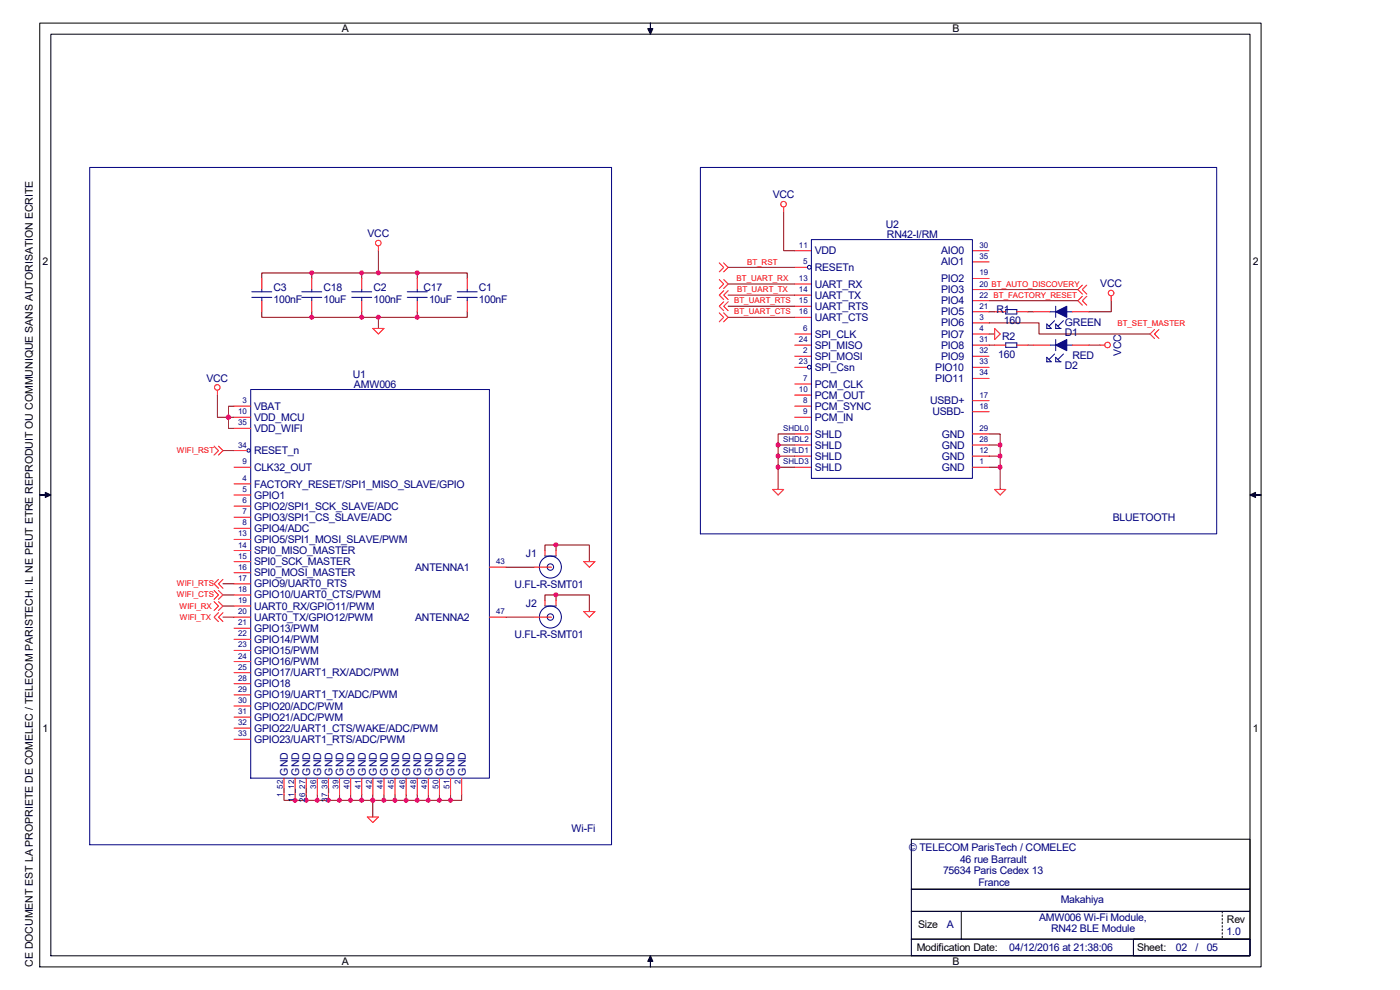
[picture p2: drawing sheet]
<svg xmlns="http://www.w3.org/2000/svg" width="297mm" height="210mm" viewBox="0 0 297 210" stroke-linecap="round" stroke-linejoin="round" font-family="sans-serif">
<g fill="none" stroke="#800000" stroke-width=".21">
<path d="M55.5 59.1v-1.2h43.6v1.2M66.1 57.9v1.2M76.7 57.9v1.2M80.3 53.2v4.7M88.5 57.9v1.2M154.5 56.7h14.1M166.3 44.9v8.3h2.3M55.5 66.1v1.2h43.6v-1.2M66.1 66.1v1.2M76.7 66.1v1.2M80.3 67.3v2.4M88.5 66.1v1.2"/>
<path d="M154.5 62.6h14.1M154.5 65h14.1M154.5 60.3h14.1M154.5 67.3h14.1M209.8 68.5h10.6v2.4h23.6M209.8 73.2h1.2M209.8 66.1h1.2M209.8 70.9h1.2M209.8 63.8h18.9M209.8 61.4h18.9M218.1 73.2h1.2M218.1 66.1h1.2"/>
<path d="M231 73.2h2.4M235.7 63.8v2.3h-4.7M46.1 83.8v4.7h3.6M47.3 95.6h2.4M49.7 86.2h-1.2v4.7h1.2M165.1 94.4h3.5M165.1 96.8h3.5M165.1 99.1h3.5M168.6 92.1h-3.5v11.7M209.8 92.1h2.4v11.7M209.8 94.4h2.4M209.8 96.8h2.4"/>
<path d="M209.8 99.1h2.4M115.6 116.8v-1.2h9.4v3.5M118 115.6v1.2M47.3 128.6h2.4M47.3 130.9h2.4M47.3 126.2h2.4M47.3 123.9h2.4M107.4 120.3h5.9M107.4 130.9h5.9M115.6 127.4v-1.2h9.4v3.5M118 126.2v1.2M60.3 168.6v1.2h37.6v-1.2"/>
<path d="M62.6 168.6v1.2M65 168.6v1.2M67.3 168.6v1.2M69.7 168.6v1.2M72 168.6v1.2M74.4 168.6v1.2M76.7 168.6v1.2M79.1 168.6v4.7M81.5 168.6v1.2M83.8 168.6v1.2M86.2 168.6v1.2M88.5 168.6v1.2"/>
<path d="M90.9 168.6v1.2M93.2 168.6v1.2M95.6 168.6v1.2"/>
</g>
<g fill="#f0f" stroke="#f0f" stroke-width=".21">
<circle cx="95.6" cy="169.8" r=".45"/>
<circle cx="93.2" cy="169.8" r=".45"/>
<circle cx="62.6" cy="169.8" r=".45"/>
<circle cx="64.9" cy="169.8" r=".45"/>
<circle cx="67.3" cy="169.8" r=".45"/>
<circle cx="69.7" cy="169.8" r=".45"/>
<circle cx="90.9" cy="169.8" r=".45"/>
<circle cx="88.5" cy="169.8" r=".45"/>
<circle cx="86.1" cy="169.8" r=".45"/>
<circle cx="83.8" cy="169.8" r=".45"/>
<circle cx="72" cy="169.8" r=".45"/>
<circle cx="74.4" cy="169.8" r=".45"/>
<circle cx="76.7" cy="169.8" r=".45"/>
<circle cx="81.4" cy="169.8" r=".45"/>
<circle cx="79.1" cy="169.8" r=".45"/>
<circle cx="117.9" cy="115.6" r=".45"/>
<circle cx="212.2" cy="94.4" r=".45"/>
<circle cx="212.2" cy="96.7" r=".45"/>
<circle cx="212.2" cy="99.1" r=".45"/>
<circle cx="117.9" cy="126.2" r=".45"/>
<circle cx="165.1" cy="99.1" r=".45"/>
<circle cx="165.1" cy="94.4" r=".45"/>
<circle cx="165.1" cy="96.7" r=".45"/>
<circle cx="48.5" cy="88.5" r=".45"/>
<circle cx="66.1" cy="57.9" r=".45"/>
<circle cx="76.7" cy="57.9" r=".45"/>
<circle cx="88.5" cy="57.9" r=".45"/>
<circle cx="80.3" cy="57.9" r=".45"/>
<circle cx="66.1" cy="67.3" r=".45"/>
<circle cx="76.7" cy="67.3" r=".45"/>
<circle cx="88.5" cy="67.3" r=".45"/>
<circle cx="80.3" cy="67.3" r=".45"/>
</g>
<g fill="#000" stroke="#000" stroke-width=".21">
<path d="M138 4.9v1.2h.5l-.5 1.2-.6-1.2h.6z" fill-rule="evenodd"/>
<path d="M8.4 105h1.2v-.6l1.2 .6-1.2 .5v-.5z" fill-rule="evenodd"/>
<path d="M265.2 105l1.2-.6v.6h1.1h-1.1v.5z" fill-rule="evenodd"/>
<path d="M138 202.8l.5 1.1h-.5v1.2v-1.2h-.6z" fill-rule="evenodd"/>
</g>
<g fill="none" stroke="#000" stroke-width=".21">
<path d="M8.4 4.9h259.1v200.2h-259.1zM10.8 7.3h254.4v195.5h-254.4zM193.3 178h71.9v10.6h-71.9zM193.3 199.2h71.9v3.6h-71.9zM193.3 188.6h71.9v4.7h-71.9zM193.3 193.3h71.9v5.9h-71.9zM203.9 193.3v5.9M240.5 199.2h24.7v3.6h-24.7zM259.3 193.3v.4M259.3 194.1v.3M259.3 194.8v.4M259.3 195.6v.3"/>
<path d="M259.3 196.4v.3M259.3 197.1v.3M259.3 197.9v.3M259.3 198.6v.3"/>
</g>
<g fill="none" stroke="#000080" stroke-width=".21">
<path d="M19 35.5h110.7v143.7h-110.7zM148.6 35.5h109.5v77.8h-109.5zM172.1 50.8h34.2v50.7h-34.2zM53.4 61.9h4.3M53.4 63.1h4.3M55.5 61.4v.5M55.5 63.1v.7M64 61.9h4.3M64 63.1h4.3M66.1 61.4v.5M66.1 63.1v.7M74.6 61.9h4.3"/>
<path d="M74.6 63.1h4.3M76.7 61.4v.5M76.7 63.1v.7M86.4 61.9h4.2M86.4 63.1h4.2M88.5 61.4v.5M88.5 63.1v.7M97 61.9h4.2M97 63.1h4.2M99.1 61.4v.5M99.1 63.1v.7M213.4 65.7h2.3v.9h-2.3z"/>
<path d="M213.4 72.7h2.3v1h-2.3zM222.1 68.7l.9 1h-.9zM222.1 75.8l.9 .9h-.9zM222.8 66.1h1.2M222.8 73.2h1.2M223.7 68l-1.2 1.2M223.7 75.1l-1.2 1.2M224 68.7l.9 1h-.9zM224 65v2.3M224 72v2.4M224 75.8l.9 .9h-.9zM224.9 69.7h.1"/>
<path d="M224.9 76.7h.1M225.6 68l-1.2 1.2M225.6 75.1l-1.2 1.2M226.3 66.1h1.2M226.3 73.2h1.2M53.2 82.6h50.6v82.5h-50.6zM115.6 118h2.4M115.6 128.6h2.4"/>
<circle cx="171.7" cy="56.7" r=".4"/>
<circle cx="171.7" cy="77.9" r=".4"/>
<circle cx="52.7" cy="95.6" r=".35"/>
<circle cx="116.8" cy="130.9" r="2.33"/>
<circle cx="116.8" cy="120.3" r="2.33"/>
<circle cx="116.8" cy="130.9" r=".68"/>
<circle cx="116.8" cy="120.3" r=".68"/>
</g>
<g fill="none" stroke="#f00" stroke-width=".21">
<path d="M55.5 59.1v2.3M66.1 59.1v2.3M76.7 59.1v2.3M80.3 52.2v1M88.5 59.1v2.3M99.1 59.1v2.3M152.6 59.3l.9 1-.9 .9M152.6 55.8l.9 .9-.9 1M153.5 59.3l1 1-1 .9M153.5 55.8l1 .9-1 1M166.3 44v.9M168.6 53.2h3.5"/>
<path d="M168.6 56.7h2.7M206.3 53.2h3.5M206.3 55.5h3.5M206.3 59.1h3.5M55.5 63.8v2.3M66.1 63.8v2.3M76.7 63.8v2.3M79.1 69.7h2.4l-1.2 1.2zM88.5 63.8v2.3M99.1 63.8v2.3M152.6 66.4l.9 .9-.9 1M153.5 61.7l-.9 .9 .9 1"/>
<path d="M153.5 64l-.9 1 .9 .9M153.5 66.4l1 .9-1 1M154.5 61.7l-1 .9 1 1M154.5 64l-1 1 1 .9M168.6 70.9h3.5M168.6 73.2h3.5M168.6 75.6h3.5M168.6 77.9h2.7M168.6 60.3h3.5M168.6 62.6h3.5M168.6 65h3.5M168.6 67.3h3.5"/>
<path d="M206.3 61.4h3.5M206.3 63.8h3.5M206.3 66.1h3.5M206.3 68.5h3.5M206.3 70.9h3.5M206.3 73.2h3.5M206.3 75.6h3.5M206.3 77.9h3.5M211 66.1h2.4M211 73.2h2.4M211 69.7l1.2 1.2-1.2 1.1zM215.7 66.1h2.4"/>
<path d="M215.7 73.2h2.4M219.3 66.1h3.5M219.3 73.2h3.5M227.5 66.1h3.5M227.5 73.2h3.5M229.6 62.8l-.9 1 .9 .9M229.6 60.5l-.9 .9 .9 1M230.6 62.8l-1 1 1 .9M230.6 60.5l-1 .9 1 1M233.4 73.2h1M235.7 62.8v1M244.9 69.9l-.9 1 .9 .9"/>
<path d="M245.9 69.9l-1 1 1 .9M45.4 94.6l1 1-1 .9M46.1 82.8v1M46.4 94.6l.9 1-.9 .9M49.7 86.2h3.5M49.7 95.6h2.7M49.7 88.5h3.5M49.7 90.9h3.5M49.7 99.1h3.5M168.6 86.2h3.5M168.6 88.5h3.5M168.6 99.1h3.5"/>
<path d="M168.6 81.5h3.5M168.6 83.8h3.5M168.6 96.8h3.5M168.6 94.4h3.5M168.6 92.1h3.5M206.3 99.1h3.5M206.3 80.3h3.5M206.3 96.8h3.5M206.3 94.4h3.5M206.3 92.1h3.5M206.3 85h3.5M206.3 87.3h3.5"/>
<path d="M49.7 102.7h3.5M49.7 105h3.5M49.7 107.4h3.5M49.7 109.7h3.5M49.7 112.1h3.5M49.7 114.4h3.5M49.7 116.8h3.5M49.7 119.1h3.5M115.6 116.8v1.2M118 116.8v1.2M123.9 119.1h2.3l-1.2 1.2zM163.9 103.8h2.4l-1.2 1.2z"/>
<path d="M211 103.8h2.4l-1.2 1.2zM45.4 127.6l1 1-1 .9M45.4 125.3l1 .9-1 1M46.4 127.6l.9 1-.9 .9M46.4 130l-1 .9 1 1M46.4 125.3l.9 .9-.9 1M46.4 122.9l-1 1 1 .9M47.3 130l-.9 .9 .9 1M47.3 122.9l-.9 1 .9 .9M49.7 121.5h3.5M49.7 123.9h3.5M49.7 126.2h3.5"/>
<path d="M49.7 128.6h3.5M49.7 130.9h3.5M49.7 133.3h3.5M49.7 135.6h3.5M49.7 138h3.5M103.8 130.9h3.6M103.8 120.3h3.6M113.3 130.9h3.7M113.3 120.3h3.7M115.6 127.4v1.2M118 127.4v1.2M123.9 129.7h2.3l-1.2 1.2z"/>
<path d="M49.7 140.3h3.5M49.7 142.7h3.5M49.7 145.1h3.5M49.7 147.4h3.5M49.7 149.8h3.5M49.7 152.1h3.5M49.7 154.5h3.5M49.7 156.8h3.5M60.3 165.1v3.5M62.6 165.1v3.5M65 165.1v3.5M67.3 165.1v3.5"/>
<path d="M69.7 165.1v3.5M72 165.1v3.5M74.4 165.1v3.5M76.7 165.1v3.5M77.9 173.3h2.4l-1.2 1.2zM79.1 165.1v3.5M81.5 165.1v3.5M83.8 165.1v3.5M86.2 165.1v3.5M88.5 165.1v3.5M90.9 165.1v3.5M93.2 165.1v3.5"/>
<path d="M95.6 165.1v3.5M97.9 165.1v3.5"/>
<circle cx="80.3" cy="51.6" r=".59"/>
<circle cx="166.2" cy="43.3" r=".59"/>
<circle cx="235" cy="73.2" r=".59"/>
<circle cx="235.7" cy="62.2" r=".59"/>
<circle cx="46.1" cy="82.2" r=".59"/>
</g>
<path d="M222.1 69.7h.1M222.1 76.7h.1" fill="none" stroke="#0ff" stroke-width=".24"/>
<g fill="#000080" stroke="#000080" stroke-width=".21">
<path d="M224 66.1l2.3-1.1v2.3z"/>
<path d="M224 73.2l2.3-1.2v2.4z"/>
</g>
<g font-size="2.2">
<text x="72.5" y="6.9">A</text>
<text x="202.1" y="6.9">B</text>
<text x="9" y="56.3">2</text>
<text x="265.8" y="56.3">2</text>
<text x="9" y="155.2">1</text>
<text x="265.8" y="155.2">1</text>
<text x="194.8" y="196.8">Size</text>
<text x="260.3" y="195.8">Rev</text>
<text x="194.5" y="201.8">Modification Date:</text>
<text x="241.2" y="201.8">Sheet:</text>
<text x="6.9" y="205.1" transform="rotate(-90 6.9 205.1)">CE DOCUMENT EST LA PROPRIETE DE COMELEC / TELECOM PARISTECH. IL NE PEUT ETRE REPRODUIT OU COMMUNIQUE SANS AUTORISATION ECRITE</text>
<text x="72.5" y="204.7">A</text>
<text x="202" y="204.7">B</text>
</g>
<g font-size="2.2" fill="#000080">
<text x="164" y="42.1">VCC</text>
<text x="78" y="50.3">VCC</text>
<text x="172.8" y="54">VDD</text>
<text x="187.9" y="48.3">U2</text>
<text x="188.2" y="50.5">RN42-I/RM</text>
<text x="199.6" y="54">AIO0</text>
<text x="172.8" y="57.5">RESETn</text>
<text x="199.6" y="59.9">PIO2</text>
<text x="199.6" y="56.3">AIO1</text>
<text x="58" y="61.8">C3</text>
<text x="58" y="64.3">100nF</text>
<text x="68.6" y="61.8">C18</text>
<text x="68.6" y="64.3">10uF</text>
<text x="79.2" y="61.8">C2</text>
<text x="79.2" y="64.3">100nF</text>
<text x="89.8" y="61.8">C17</text>
<text x="91" y="64.3">10uF</text>
<text x="101.6" y="61.8">C1</text>
<text x="101.6" y="64.3">100nF</text>
<text x="172.8" y="61">UART_RX</text>
<text x="172.8" y="63.4">UART_TX</text>
<text x="172.8" y="65.7">UART_RTS</text>
<text x="199.6" y="64.6">PIO4</text>
<text x="199.6" y="62.2">PIO3</text>
<text x="233.4" y="60.9">VCC</text>
<text x="172.8" y="68.1">UART_CTS</text>
<text x="172.8" y="71.6">SPI_CLK</text>
<text x="199.6" y="71.6">PIO7</text>
<text x="199.6" y="69.3">PIO6</text>
<text x="199.6" y="66.9">PIO5</text>
<text x="211.4" y="66.3">R1</text>
<text x="213" y="68.8">160</text>
<text x="225.9" y="71.2">D1</text>
<text x="225.9" y="69.2">GREEN</text>
<text x="172.8" y="76.3">SPI_MOSI</text>
<text x="172.8" y="74">SPI_MISO</text>
<text x="199.6" y="76.3">PIO9</text>
<text x="199.6" y="74">PIO8</text>
<text x="211.8" y="75.9">160</text>
<text x="212.6" y="72.2">R2</text>
<text x="227.5" y="76.2">RED</text>
<text x="237.8" y="75.6" transform="rotate(-90 237.8 75.6)">VCC</text>
<text x="43.8" y="80.9">VCC</text>
<text x="74.8" y="80.1">U1</text>
<text x="75.1" y="82.4">AMW006</text>
<text x="172.8" y="78.7">SPI_Csn</text>
<text x="172.8" y="82.2">PCM_CLK</text>
<text x="198.4" y="81">PIO11</text>
<text x="198.4" y="78.7">PIO10</text>
<text x="225.9" y="78.3">D2</text>
<text x="53.9" y="89.3">VDD_MCU</text>
<text x="53.9" y="86.9">VBAT</text>
<text x="172.8" y="89.3">PCM_IN</text>
<text x="172.8" y="86.9">PCM_SYNC</text>
<text x="172.8" y="84.6">PCM_OUT</text>
<text x="197.3" y="85.8">USBD+</text>
<text x="197.8" y="88.1">USBD-</text>
<text x="53.9" y="91.7">VDD_WIFI</text>
<text x="172.8" y="95.2">SHLD</text>
<text x="172.8" y="92.8">SHLD</text>
<text x="199.8" y="92.8">GND</text>
<text x="199.8" y="95.2">GND</text>
<text x="53.9" y="99.9">CLK32_OUT</text>
<text x="53.9" y="96.4">RESET_n</text>
<text x="172.8" y="99.9">SHLD</text>
<text x="172.8" y="97.5">SHLD</text>
<text x="199.8" y="99.9">GND</text>
<text x="199.8" y="97.5">GND</text>
<text x="53.9" y="105.8">GPIO1</text>
<text x="53.9" y="103.4">FACTORY_RESET/SPI1_MISO_SLAVE/GPIO</text>
<text x="53.9" y="112.9">GPIO4/ADC</text>
<text x="53.9" y="110.5">GPIO3/SPI1_CS_SLAVE/ADC</text>
<text x="53.9" y="108.1">GPIO2/SPI1_SCK_SLAVE/ADC</text>
<text x="236.1" y="110.5">BLUETOOTH</text>
<text x="53.9" y="119.9">SPI0_SCK_MASTER</text>
<text x="53.9" y="117.6">SPI0_MISO_MASTER</text>
<text x="53.9" y="115.2">GPIO5/SPI1_MOSI_SLAVE/PWM</text>
<text x="111.6" y="118.2">J1</text>
<text x="53.9" y="124.6">GPIO9/UART0_RTS</text>
<text x="53.9" y="122.3">SPI0_MOSI_MASTER</text>
<text x="88.1" y="121.1">ANTENNA1</text>
<text x="109.1" y="124.8">U.FL-R-SMT01</text>
<text x="53.9" y="131.7">UART0_TX/GPIO12/PWM</text>
<text x="53.9" y="129.3">UART0_RX/GPIO11/PWM</text>
<text x="53.9" y="127">GPIO10/UART0_CTS/PWM</text>
<text x="88.1" y="131.7">ANTENNA2</text>
<text x="111.6" y="128.8">J2</text>
<text x="53.9" y="136.4">GPIO14/PWM</text>
<text x="53.9" y="134">GPIO13/PWM</text>
<text x="109.1" y="135.4">U.FL-R-SMT01</text>
<text x="53.9" y="143.5">GPIO17/UART1_RX/ADC/PWM</text>
<text x="53.9" y="141.1">GPIO16/PWM</text>
<text x="53.9" y="138.8">GPIO15/PWM</text>
<text x="53.9" y="148.2">GPIO19/UART1_TX/ADC/PWM</text>
<text x="53.9" y="145.8">GPIO18</text>
<text x="53.9" y="155.2">GPIO22/UART1_CTS/WAKE/ADC/PWM</text>
<text x="53.9" y="152.9">GPIO21/ADC/PWM</text>
<text x="53.9" y="150.5">GPIO20/ADC/PWM</text>
<text x="53.9" y="157.6">GPIO23/UART1_RTS/ADC/PWM</text>
<text x="61.1" y="164.5" transform="rotate(-90 61.1 164.5)">GND</text>
<text x="63.5" y="164.5" transform="rotate(-90 63.5 164.5)">GND</text>
<text x="65.8" y="164.5" transform="rotate(-90 65.8 164.5)">GND</text>
<text x="68.2" y="164.5" transform="rotate(-90 68.2 164.5)">GND</text>
<text x="70.5" y="164.5" transform="rotate(-90 70.5 164.5)">GND</text>
<text x="72.9" y="164.5" transform="rotate(-90 72.9 164.5)">GND</text>
<text x="75.2" y="164.5" transform="rotate(-90 75.2 164.5)">GND</text>
<text x="77.6" y="164.5" transform="rotate(-90 77.6 164.5)">GND</text>
<text x="80" y="164.5" transform="rotate(-90 80 164.5)">GND</text>
<text x="82.3" y="164.5" transform="rotate(-90 82.3 164.5)">GND</text>
<text x="84.7" y="164.5" transform="rotate(-90 84.7 164.5)">GND</text>
<text x="87" y="164.5" transform="rotate(-90 87 164.5)">GND</text>
<text x="89.4" y="164.5" transform="rotate(-90 89.4 164.5)">GND</text>
<text x="91.7" y="164.5" transform="rotate(-90 91.7 164.5)">GND</text>
<text x="94.1" y="164.5" transform="rotate(-90 94.1 164.5)">GND</text>
<text x="96.4" y="164.5" transform="rotate(-90 96.4 164.5)">GND</text>
<text x="98.8" y="164.5" transform="rotate(-90 98.8 164.5)">GND</text>
<text x="121.2" y="176.4">Wi-Fi</text>
<text x="192.9" y="180.5">© TELECOM ParisTech / COMELEC</text>
<text x="200.1" y="185.5">75634 Paris Cedex 13</text>
<text x="203.7" y="183">46 rue Barrault</text>
<text x="207.6" y="188">France</text>
<text x="225" y="191.6">Makahiya</text>
<text x="200.9" y="196.8">A</text>
<text x="220.4" y="195.3">AMW006 Wi-Fi Module,</text>
<text x="223" y="197.8">RN42 BLE Module</text>
<text x="214.1" y="201.8">04/12/2016 at 21:38:06</text>
<text x="249.5" y="201.8">02</text>
<text x="253.6" y="201.8">/</text>
<text x="256" y="201.8">05</text>
<text x="260.2" y="198.2">1.0</text>
</g>
<g font-size="1.7" fill="#000080">
<text x="169.5" y="52.5">11</text>
<text x="207.8" y="52.5">30</text>
<text x="169.5" y="59.6">13</text>
<text x="170.4" y="56.1">5</text>
<text x="207.8" y="58.4">19</text>
<text x="207.8" y="54.9">35</text>
<text x="169.5" y="62">14</text>
<text x="169.5" y="64.3">15</text>
<text x="207.8" y="65.5">21</text>
<text x="207.8" y="63.2">22 BT_FACTORY_RESET</text>
<text x="207.8" y="60.8">20 BT_AUTO_DISCOVERY</text>
<text x="169.5" y="66.7">16</text>
<text x="170.4" y="70.2">6</text>
<text x="207.8" y="70.2">4</text>
<text x="207.8" y="67.9">3</text>
<text x="169.5" y="72.6">24</text>
<text x="169.5" y="77.3">23</text>
<text x="170.4" y="74.9">2</text>
<text x="207.8" y="77.3">33</text>
<text x="207.8" y="74.9">32</text>
<text x="207.8" y="72.6">31</text>
<text x="169.5" y="83.2">10</text>
<text x="170.4" y="80.8">7</text>
<text x="207.8" y="79.6">34</text>
<text x="50.5" y="87.9">10</text>
<text x="51.4" y="85.5">3</text>
<text x="170.4" y="85.5">8</text>
<text x="170.4" y="87.9">9</text>
<text x="207.8" y="86.7">18</text>
<text x="207.8" y="84.3">17</text>
<text x="50.5" y="95">34</text>
<text x="50.5" y="90.3">35</text>
<text x="166.1" y="91.4">SHDL0</text>
<text x="166.1" y="93.8">SHDL2</text>
<text x="207.8" y="91.4">29</text>
<text x="207.8" y="93.8">28</text>
<text x="51.4" y="98.5">9</text>
<text x="166.1" y="96.1">SHLD1</text>
<text x="166.1" y="98.5">SHLD3</text>
<text x="207.8" y="96.1">12</text>
<text x="207.8" y="98.5">1</text>
<text x="51.4" y="102">4</text>
<text x="51.4" y="104.4">5</text>
<text x="51.4" y="106.7">6</text>
<text x="50.5" y="113.8">13</text>
<text x="51.4" y="109.1">7</text>
<text x="51.4" y="111.4">8</text>
<text x="50.5" y="116.2">14</text>
<text x="50.5" y="118.5">15</text>
<text x="105.3" y="119.7">43</text>
<text x="50.5" y="123.2">17</text>
<text x="50.5" y="125.6">18</text>
<text x="50.5" y="120.9">16</text>
<text x="50.5" y="127.9">19</text>
<text x="50.5" y="130.3">20</text>
<text x="105.3" y="130.3">47</text>
<text x="50.5" y="132.6">21</text>
<text x="50.5" y="135">22</text>
<text x="50.5" y="137.3">23</text>
<text x="50.5" y="139.7">24</text>
<text x="50.5" y="142.1">25</text>
<text x="50.5" y="144.4">28</text>
<text x="50.5" y="146.8">29</text>
<text x="50.5" y="149.1">30</text>
<text x="50.5" y="151.5">31</text>
<text x="50.5" y="153.8">32</text>
<text x="50.5" y="156.2">33</text>
<text x="67.1" y="167.3" transform="rotate(-90 67.1 167.3)">36</text>
<text x="71.8" y="167.3" transform="rotate(-90 71.8 167.3)">39</text>
<text x="74.2" y="167.3" transform="rotate(-90 74.2 167.3)">40</text>
<text x="76.5" y="167.3" transform="rotate(-90 76.5 167.3)">41</text>
<text x="78.9" y="167.3" transform="rotate(-90 78.9 167.3)">42</text>
<text x="81.2" y="167.3" transform="rotate(-90 81.2 167.3)">44</text>
<text x="83.6" y="167.3" transform="rotate(-90 83.6 167.3)">45</text>
<text x="85.9" y="167.3" transform="rotate(-90 85.9 167.3)">46</text>
<text x="88.3" y="167.3" transform="rotate(-90 88.3 167.3)">48</text>
<text x="90.6" y="167.3" transform="rotate(-90 90.6 167.3)">49</text>
<text x="93" y="167.3" transform="rotate(-90 93 167.3)">50</text>
<text x="95.4" y="167.3" transform="rotate(-90 95.4 167.3)">51</text>
<text x="97.7" y="166.4" transform="rotate(-90 97.7 166.4)">2</text>
<text x="60" y="169.2" transform="rotate(-90 60 169.2)">1_52</text>
<text x="62.4" y="170.1" transform="rotate(-90 62.4 170.1)">11_12</text>
<text x="64.7" y="170.1" transform="rotate(-90 64.7 170.1)">26_27</text>
<text x="69.5" y="170.1" transform="rotate(-90 69.5 170.1)">37_38</text>
</g>
<g font-size="1.7" fill="#f00">
<text x="156.3" y="59.6">BT_UART_RX</text>
<text x="158.5" y="56.1">BT_RST</text>
<text x="155.7" y="64.3">BT_UART_RTS</text>
<text x="156.4" y="62">BT_UART_TX</text>
<text x="155.7" y="66.7">BT_UART_CTS</text>
<text x="237.1" y="69.1">BT_SET_MASTER</text>
<text x="37.5" y="96.1">WIFI_RST</text>
<text x="37.5" y="124.4">WIFI_RTS</text>
<text x="37.5" y="126.7">WIFI_CTS</text>
<text x="38.1" y="129.2">WIFI_RX</text>
<text x="38.1" y="131.5">WIFI_TX</text>
</g>
</svg>
